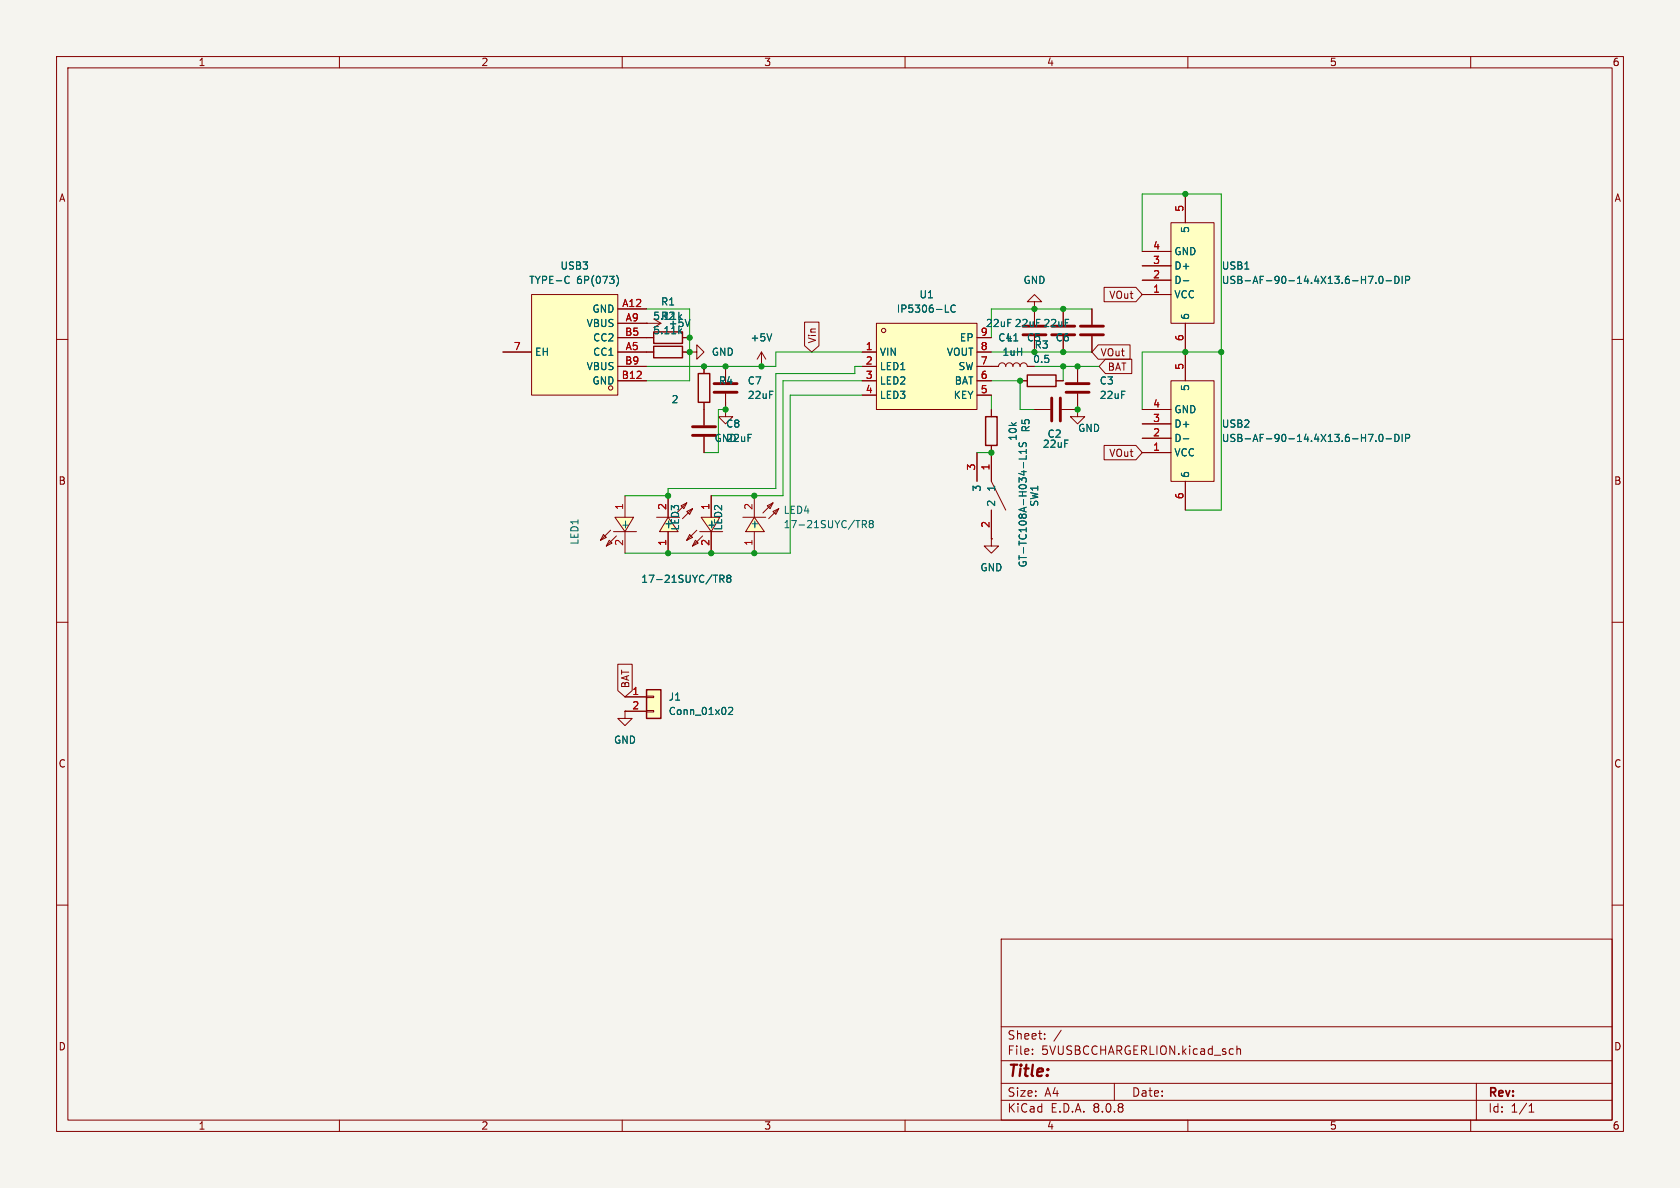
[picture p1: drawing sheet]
<svg xmlns="http://www.w3.org/2000/svg" width="297mm" height="210mm" viewBox="0 0 297 210" stroke-linecap="round" stroke-linejoin="round" font-family="sans-serif">
<path d="M0 0h297v210h-297z" fill="#f5f4ef" stroke="#f5f4ef" stroke-width=".18"/>
<g fill="none" stroke="#840000" stroke-width=".18">
<path d="M10 10h277v190h-277zM12 12h273v186h-273zM60 10v2M110 10v2M160 10v2M210 10v2M260 10v2M188 54.6v2.8M188 59.4v2.8M10 60h2M285 60h2M10 110h2"/>
<path d="M285 110h2M10 160h2M177 166h108v32h-108zM285 160h2M60 198v2M110 198v2M160 198v2M177 194.5h108M177 191.5h108M177 187.5h108M177 181.5h108M182.5 186.3v.1"/>
<path d="M182.5 185.5v.1M184.7 183.6v.1M184.7 182.8v.1M187.6 182.1l-1.3 2M197 191.5v3M210 198v2M218.7 184.9v1.5M218.7 185.5l.2-.1 .3 .1 .1 .9M260 198v2M261 191.5v6.5M270.3 196.6h.9M270.3 195.5l.4-.4v1.5"/>
</g>
<path d="M185.9 57.7h4.1M185.9 59.2h4.1" fill="none" stroke="#840000" stroke-width=".51"/>
<g fill="#ffffc2">
<path d="M120.4 89.4l1-.5-.5 1z"/>
<path d="M121.4 90.4l1-.5-.5 1z"/>
<path d="M118.1 91.4l1.8 2.6h-3.3z"/>
</g>
<g fill="none" stroke="#840000" stroke-width=".18">
<path d="M114.3 62.2h1.3M120.6 62.2h1.3M175.3 64.8h1.2a.64 .64 0 0 1 .7-.7 .64 .64 0 0 1 .6 .7 .64 .64 0 0 1 .6-.7 .64 .64 0 0 1 .7 .7 .64 .64 0 0 1 .6-.7 .64 .64 0 0 1 .6 .7 .64 .64 0 0 1 .7-.7 .64 .64 0 0 1 .6 .7h1.3M116.1 91.4h4M118.1 91.4l1.8 2.6h-3.3zM118.1 87.6v3.8M118.1 94v3.8M120.4 89.4l1-.5-.5 1zM121.4 90.4l1-.5-.5 1zM121.4 88.9l-1.8 1.8M122.4 89.9l-1.8 1.8M110.5 125.7v1.3h1.3l-1.3 1.3-1.3-1.3h1.3"/>
<path d="M110.5 125.7h.1"/>
</g>
<path d="M115.6 61.2h5v2h-5z" fill="none" stroke="#840000" stroke-width=".25"/>
<path d="M120.1 58.5l.4 .5" fill="none" stroke="#006464" stroke-width=".18"/>
<path d="M94 52.1h15.2v17.8h-15.2z" fill="#ffffc2"/>
<g fill="none" stroke="#840000" stroke-width=".18">
<path d="M94 52.1h15.2v17.8h-15.2zM109.2 54.6h5.1M109.2 57.2h7.6l-1.2 .7M109.2 59.7h6.4M114.3 57.2h.1M120.6 59.7h1.3M88.9 62.2h5.1M109.2 62.2h5.1M109.2 67.3h5.1M109.2 64.8h5.1"/>
<circle cx="108" cy="68.6" r=".38"/>
</g>
<path d="M100.4 48.8l.2 .2M100.6 50l-.2 .1M109 48.7a1.46 1.46 0 0 1 0 1.9M120.1 56l.4 .5M120.5 55.6l-.5 .5M122 56.5l-.5 1.2" fill="none" stroke="#006464" stroke-width=".18"/>
<path d="M115.6 58.7h5v2h-5z" fill="none" stroke="#840000" stroke-width=".25"/>
<path d="M114.3 121.9h2.5v5.1h-2.5z" fill="#ffffc2"/>
<path d="M180.3 67.3h1.3M186.7 67.3h1.3M110.5 123.2h3.8M110.5 125.7h3.8M114.3 125.6h1.3v.3h-1.3zM114.3 123.1h1.3v.2h-1.3z" fill="none" stroke="#840000" stroke-width=".18"/>
<path d="M181.6 66.3h5.1v2h-5.1zM114.3 121.9h2.5v5.1h-2.5z" fill="none" stroke="#840000" stroke-width=".25"/>
<path d="M128.8 125.2l.5-.2 .2 .4-.8 .9h.8" fill="none" stroke="#006464" stroke-width=".18"/>
<g fill="#ffffc2">
<path d="M107.7 95.5l.5 .5-1 .5z"/>
<path d="M106.7 94.5l.5 .5-1 .5z"/>
<path d="M108.7 91.4h3.3l-1.5 2.6z"/>
</g>
<g fill="none" stroke="#840000" stroke-width=".18">
<path d="M182.9 53.3h1.2l-1.2-1.2-1.3 1.2h1.3v1.3M182.9 54.6h.1M182.9 54.6v2.8M182.9 59.4v2.8M124.5 72.4v2.8M124.5 77.2v2.8M128.3 72.4v1.3h1.2l-1.2 1.2-1.3-1.2h1.3M128.3 72.4h.1M106.7 94.5l.5 .5-1 .5zM107.7 95.5l.5 .5-1 .5zM107.9 93.7l-1.7 1.8M108.5 94h4"/>
<path d="M108.7 91.4h3.3l-1.5 2.6zM109 94.7l-1.8 1.8M110.5 87.6v3.8M110.5 94v3.8"/>
</g>
<path d="M110.6 92.1v1" fill="none" stroke="#006464" stroke-width=".18"/>
<path d="M180.8 57.7h4.1M180.8 59.2h4.1M122.4 77h4.1M122.4 75.4h4.1" fill="none" stroke="#840000" stroke-width=".51"/>
<g fill="#ffffc2">
<path d="M122.9 95.5l.5 .5-1 .5z"/>
<path d="M121.9 94.5l.5 .5-1 .5z"/>
<path d="M123.9 91.4h3.3l-1.5 2.6z"/>
</g>
<path d="M193 54.6v2.8M193 59.4v2.8M121.9 94.5l.5 .5-1 .5zM122.9 95.5l.5 .5-1 .5zM123.2 93.7l-1.8 1.8M123.7 94h4.1M123.9 91.4h3.3l-1.5 2.6zM124.2 94.7l-1.8 1.8M125.7 87.6v3.8M125.7 94v3.8" fill="none" stroke="#840000" stroke-width=".18"/>
<path d="M125.8 92.1v1M127.3 102.3h.6l.1-.2-.1-.3-.6-.1v1.2M127.6 102.3l.4 .6M128.7 102.2l-.2-.2 .2-.3h.3l.2 .2-.2 .3M128.7 102.2l-.2 .3v.3l.2 .1h.4l.1-.2v-.2l-.2-.3M128.7 102.2h.3" fill="none" stroke="#006464" stroke-width=".18"/>
<path d="M191 57.7h4.1M191 59.2h4.1" fill="none" stroke="#840000" stroke-width=".51"/>
<path d="M154.9 57.2h17.8v15.2h-17.8z" fill="#ffffc2"/>
<g fill="none" stroke="#840000" stroke-width=".18">
<path d="M154.9 57.2h17.8v15.2h-17.8zM172.7 59.7h2.6M128.3 64.8v2.8M128.3 69.6v2.8M134.6 64.8h.1M134.6 62.2l-.7 1.3M134.6 62.2v2.6M134.6 62.2l.8 1.3M152.4 62.2h2.5M152.4 64.8h2.5M152.4 67.3h2.5M152.4 69.9h2.5"/>
<path d="M172.7 62.2h2.6M172.7 64.8h2.6M172.7 67.3h2.6M172.7 69.9h2.6M175.3 78.7v6.4l2.5 5.1M175.3 72.4v1.3M172.7 80v5.1M175.3 90.2v5.1"/>
<circle cx="156.2" cy="58.4" r=".38"/>
</g>
<path d="M136.4 59l-.4 1.3M167.1 55.2h.6M168.9 54a.6 .6 0 0 0-.9 .5 .6 .6 0 0 0 .6 .7l.3-.1M180.2 78.4v.4l.3 .2 .2-.2 .2-.4 .3-.2 .2 .3v.5M181.4 79.4v.8M181.4 79.8h-1.2l.3 .4M180.9 81.7v1M181.4 80.5v.6h-1.2" fill="none" stroke="#006464" stroke-width=".18"/>
<path d="M126.2 69.3h4.1M126.2 67.8h4.1" fill="none" stroke="#840000" stroke-width=".51"/>
<path d="M174.2 73.7h2.1v5h-2.1z" fill="none" stroke="#840000" stroke-width=".25"/>
<path d="M207 67.3h7.6v17.8h-7.6z" fill="#ffffc2"/>
<path d="M201.9 77.5h5.1M201.9 74.9h5.1M201.9 72.4h5.1M207 67.3h7.6v17.8h-7.6zM209.5 62.2v5.1M201.9 80h5.1M209.5 85.1v5.1" fill="none" stroke="#840000" stroke-width=".18"/>
<path d="M209.2 77.6h1M241.9 76.8h.8l-.5 1.2M243.2 77.9v.1M243.9 76.9l.2-.1a.68 .68 0 0 1 .4 .6 .68 .68 0 0 1-.4 .6l-.2-.1-.1-.3zM245 77.6h1M246.6 76.8a.64 .64 0 0 1 .7 .6 .64 .64 0 0 1-.7 .6zM247.9 76.8v1.2M248.5 77.4h.6l.1-.2v-.3l-.7-.1v1.2" fill="none" stroke="#006464" stroke-width=".18"/>
<g fill="#ffffc2">
<path d="M135.6 89.4l1-.5-.5 1z"/>
<path d="M136.6 90.4l1.1-.5-.5 1z"/>
<path d="M133.3 91.4l1.8 2.6h-3.3z"/>
</g>
<g fill="none" stroke="#840000" stroke-width=".18">
<path d="M121.9 62.2h1.3v-1.2l1.3 1.2-1.3 1.3v-1.3M121.9 62.2h.1M124.5 64.8v1.2M124.5 71.1v1.3M182.9 72.4h2.8M187.7 72.4h2.8M190.5 72.4v1.3h1.3l-1.3 1.2-1.3-1.2h1.3M190.5 72.4h.1M190.5 64.8v2.8M190.5 69.6v2.8M131.3 91.4h4.1M133.3 91.4l1.8 2.6h-3.3z"/>
<path d="M133.3 87.6v3.8M133.3 94v3.8M135.6 89.4l1-.5-.5 1zM136.6 90.4l1.1-.5-.5 1zM136.6 88.9l-1.7 1.8M137.7 89.9l-1.8 1.8M175.3 95.3v1.2h1.2l-1.2 1.3-1.3-1.3h1.3M175.3 95.3h.1"/>
</g>
<path d="M152.5 92.7l.6-.1 .1-.2-.1-.3-.6-.1v1.3M152.8 92.7l.4 .6M153.9 92.6l-.2-.3 .2-.3h.2l.3 .3-.3 .3M153.9 92.6l-.2 .2v.4l.2 .1 .4-.1 .1-.2v-.2l-.3-.2M153.9 92.6h.2" fill="none" stroke="#006464" stroke-width=".18"/>
<path d="M185.9 70.4v4M187.5 70.4v4M188.5 69.3h4M188.5 67.8h4" fill="none" stroke="#840000" stroke-width=".51"/>
<path d="M123.4 66h2.1v5.1h-2.1z" fill="none" stroke="#840000" stroke-width=".25"/>
<path d="M207 39.4h7.6v17.8h-7.6z" fill="#ffffc2"/>
<g fill="none" stroke="#840000" stroke-width=".18">
<path d="M207 39.4h7.6v17.8h-7.6zM209.5 34.3v5.1M109.2 54.6h5.1M109.2 57.2h5.1M109.2 59.7h6.4M114.3 57.2h.1M120.6 59.7h1.3M142.2 56.9h2.6v4.2l-1.3 1.1-1.3-1.1zM172.7 59.7h2.6M182.9 54.6h.1M182.9 54.6v2.8M182.9 59.4v2.8"/>
<path d="M188 54.6v2.8M188 59.4v2.8M193 54.6v2.8M193 59.4v2.8M195.2 50.8h5.6l1.1 1.3-1.1 1.2h-5.6zM201.9 52.1h5.1M201.9 49.5h5.1M201.9 47h5.1M201.9 44.5h5.1M209.5 57.2v10.1M88.9 62.2h5.1M109.2 62.2h6.4"/>
<path d="M109.2 67.3h5.1M109.2 64.8h5.1M120.6 62.2h1.3M121.9 62.2h.1M124.5 64.8v1.2M124.5 71.1v4.1M124.5 77.2v2.8M128.3 72.4h.1M128.3 64.8v2.8M128.3 69.6v2.8M134.6 64.8h.1M152.4 62.2h2.5"/>
<path d="M152.4 67.3h2.5M152.4 64.8h2.5M152.4 69.9h2.5M172.7 62.2h2.6M172.7 67.3h2.6M172.7 64.8h3.8M172.7 69.9h2.6M175.3 72.4v1.3M175.3 78.7v6.4M180.3 67.3h1.3M181.6 64.8h1.3M182.9 72.4h2.8"/>
<path d="M186.7 67.3h1.3M187.7 72.4h2.8M190.5 72.4h.1M190.5 64.8v2.8M190.5 69.6v2.8M194.2 61h5.6v2.5h-5.6l-1.2-1.3zM195.2 78.7h5.6l1.1 1.3-1.1 1.3h-5.6zM195.4 63.5h4.7v2.5h-4.7l-1.1-1.2zM201.9 72.4h5.1M201.9 77.5h5.1M201.9 74.9h5.1M118.1 87.6v3.8"/>
<path d="M118.1 94v3.8M125.7 87.6v3.8M125.7 94v3.8M172.7 80v5.1M175.3 95.3h.1M175.3 90.2v5.1M201.9 80h5.1M209.5 85.1v5.1M109.2 117.4h2.6v4.7l-1.3 1.1-1.3-1.1zM110.5 125.7h.1M110.5 123.2h3.8M110.5 125.7h3.8"/>
</g>
<g fill="none" stroke="#006464" stroke-width=".18">
<path d="M100.4 48.8l.2 .2M100.6 50l-.2 .1M109 48.7a1.46 1.46 0 0 1 0 1.9M120.1 58.5l.4 .5M120.1 56l.4 .5M120.5 55.6l-.5 .5M122 56.5l-.5 1.2M136.4 59l-.4 1.3M167.1 55.2h.6M168.9 54a.6 .6 0 0 0-.9 .5 .6 .6 0 0 0 .6 .7l.3-.1M209.2 49.6h1M241.9 48.8h.8l-.5 1.3"/>
<path d="M243.2 50v.1M243.9 49l.2-.2a.68 .68 0 0 1 .4 .7 .68 .68 0 0 1-.4 .6l-.2-.1-.1-.4zM245 49.6h1M246.6 48.8a.64 .64 0 0 1 .7 .7 .64 .64 0 0 1-.7 .6zM247.9 48.8v1.3M248.5 49.5l.6-.1 .1-.1v-.3l-.7-.2v1.3M180.2 78.4v.4l.3 .2 .2-.2 .2-.4 .3-.2 .2 .3v.5M181.4 79.4v.8M181.4 79.8h-1.2l.3 .4M209.2 77.6h1M241.9 76.8h.8l-.5 1.2M243.2 77.9v.1"/>
<path d="M243.9 76.9l.2-.1a.68 .68 0 0 1 .4 .6 .68 .68 0 0 1-.4 .6l-.2-.1-.1-.3zM245 77.6h1M246.6 76.8a.64 .64 0 0 1 .7 .6 .64 .64 0 0 1-.7 .6zM247.9 76.8v1.2M248.5 77.4h.6l.1-.2v-.3l-.7-.1v1.2M125.8 92.1v1M180.9 81.7v1M181.4 80.5v.6h-1.2M127.3 102.3h.6l.1-.2-.1-.3-.6-.1v1.2M127.6 102.3l.4 .6M128.7 102.2l-.2-.2 .2-.3h.3l.2 .2-.2 .3M128.7 102.2l-.2 .3v.3l.2 .1h.4l.1-.2v-.2l-.2-.3"/>
<path d="M128.7 102.2h.3M128.8 125.2l.5-.2 .2 .4-.8 .9h.8"/>
</g>
<g fill="none" stroke="#009600" stroke-width=".18">
<path d="M114.3 54.6h7.6v12.7h-7.6M193 54.6h-17.7v5.1M201.9 44.5v-10.2h14v55.9h-6.4M128.3 71.1v1.3h-1.3v7.6h-2.5M152.4 69.9h-12.7v27.9h-29.2M152.4 64.8h-1.3v1.2h-13.9v20.4h-19.1v1.2h-7.6M152.4 67.3h-14v20.3h-12.7M152.4 62.2h-15.2v2.6h-22.9M175.3 62.2h17.7M175.3 69.9v2.5M175.3 67.3h5v5.1h2.6M182.9 64.8h11.4"/>
<path d="M188 64.8v2.5M215.9 62.2h-14v10.2M172.7 80h2.6"/>
</g>
<g fill="#009600" stroke="#009600" stroke-width=".18">
<circle cx="134.6" cy="64.8" r=".46"/>
<circle cx="128.3" cy="64.8" r=".46"/>
<circle cx="128.3" cy="72.4" r=".46"/>
<circle cx="133.3" cy="87.6" r=".46"/>
<circle cx="121.9" cy="62.2" r=".46"/>
<circle cx="121.9" cy="59.7" r=".46"/>
<circle cx="124.5" cy="64.8" r=".46"/>
<circle cx="188" cy="54.6" r=".46"/>
<circle cx="182.9" cy="54.6" r=".46"/>
<circle cx="182.9" cy="62.2" r=".46"/>
<circle cx="180.3" cy="67.3" r=".46"/>
<circle cx="188" cy="64.8" r=".46"/>
<circle cx="190.5" cy="72.4" r=".46"/>
<circle cx="175.3" cy="80" r=".46"/>
<circle cx="118.1" cy="87.6" r=".46"/>
<circle cx="125.7" cy="97.8" r=".46"/>
<circle cx="133.3" cy="97.8" r=".46"/>
<circle cx="118.1" cy="97.8" r=".46"/>
<circle cx="188" cy="62.2" r=".46"/>
<circle cx="190.5" cy="64.8" r=".46"/>
<circle cx="209.5" cy="62.2" r=".46"/>
<circle cx="215.9" cy="62.2" r=".46"/>
<circle cx="209.5" cy="34.3" r=".46"/>
</g>
<text font-size="2.8" fill="#840000" x="178" y="190.9">Title:</text>
<g font-size="2.1" fill="#840000">
<text x="178" y="184">Sheet:</text>
<text x="178" y="186.7">File:</text>
<text x="184.1" y="186.7">5VUSBCCHARGERLION.kicad_sch</text>
<text x="178" y="196.9">KiCad</text>
<text x="178" y="194.1">Size:</text>
<text x="184.7" y="194.1">A4</text>
<text x="185.7" y="196.9">E.D.A.</text>
<text x="193.3" y="196.9">8.0.8</text>
<text x="200" y="194.1">Date:</text>
<text x="263" y="194.3">Rev:</text>
<text x="263" y="196.9">Id:</text>
<text x="267.1" y="196.9">1/1</text>
</g>
<g font-size="1.8" fill="#840000">
<text x="35" y="11.9">1</text>
<text x="85" y="11.9">2</text>
<text x="135" y="11.9">3</text>
<text x="185" y="11.9">4</text>
<text x="235" y="11.9">5</text>
<text x="285" y="11.9">6</text>
<text x="10.3" y="35.9">A</text>
<text x="285.3" y="35.9">A</text>
<text x="196" y="53">VOut</text>
<text x="144.5" y="60.8" transform="rotate(-90 144.5 60.8)">Vin</text>
<text x="194.5" y="63.2">VOut</text>
<text x="195.7" y="65.7">BAT</text>
<text x="196" y="81">VOut</text>
<text x="10.3" y="85.9">B</text>
<text x="285.3" y="85.9">B</text>
<text x="111.4" y="121.8" transform="rotate(-90 111.4 121.8)">BAT</text>
<text x="10.3" y="135.9">C</text>
<text x="285.3" y="135.9">C</text>
<text x="10.3" y="185.9">D</text>
<text x="285.3" y="185.9">D</text>
<text x="35" y="199.9">1</text>
<text x="85" y="199.9">2</text>
<text x="135" y="199.9">3</text>
<text x="185" y="199.9">4</text>
<text x="235" y="199.9">5</text>
<text x="285" y="199.9">6</text>
</g>
<g font-size="1.8" fill="#a90000">
<text x="209.3" y="37.5" transform="rotate(-90 209.3 37.5)">5</text>
<text x="203.8" y="46.7">3</text>
<text x="203.8" y="44.2">4</text>
<text x="203.8" y="51.8">1</text>
<text x="203.8" y="49.3">2</text>
<text x="109.9" y="54.4">A12</text>
<text x="110.4" y="59.4">B5</text>
<text x="110.5" y="56.9">A9</text>
<text x="173.3" y="59.4">9</text>
<text x="90.7" y="62">7</text>
<text x="110.4" y="64.5">B9</text>
<text x="110.5" y="62">A5</text>
<text x="153" y="62">1</text>
<text x="153" y="64.5">2</text>
<text x="173.3" y="64.5">7</text>
<text x="173.3" y="62">8</text>
<text x="209.3" y="65.5" transform="rotate(-90 209.3 65.5)">5</text>
<text x="209.3" y="60.4" transform="rotate(-90 209.3 60.4)">6</text>
<text x="109.8" y="67.1">B12</text>
<text x="153" y="67.1">3</text>
<text x="153" y="69.6">4</text>
<text x="173.3" y="69.6">5</text>
<text x="173.3" y="67.1">6</text>
<text x="203.8" y="77.2">2</text>
<text x="203.8" y="74.7">3</text>
<text x="203.8" y="72.1">4</text>
<text x="172.5" y="83.3" transform="rotate(-90 172.5 83.3)">3</text>
<text x="175" y="83.3" transform="rotate(-90 175 83.3)">1</text>
<text x="203.8" y="79.8">1</text>
<text x="209.3" y="88.3" transform="rotate(-90 209.3 88.3)">6</text>
<text x="110.2" y="90.2" transform="rotate(-90 110.2 90.2)">1</text>
<text x="117.9" y="90.2" transform="rotate(-90 117.9 90.2)">2</text>
<text x="125.5" y="90.2" transform="rotate(-90 125.5 90.2)">1</text>
<text x="133.1" y="90.2" transform="rotate(-90 133.1 90.2)">2</text>
<text x="175" y="93.4" transform="rotate(-90 175 93.4)">2</text>
<text x="110.2" y="96.6" transform="rotate(-90 110.2 96.6)">2</text>
<text x="117.9" y="96.6" transform="rotate(-90 117.9 96.6)">1</text>
<text x="125.5" y="96.6" transform="rotate(-90 125.5 96.6)">2</text>
<text x="133.1" y="96.6" transform="rotate(-90 133.1 96.6)">1</text>
<text x="111.7" y="122.9">1</text>
<text x="111.7" y="125.5">2</text>
</g>
<g font-size="1.8" fill="#006464">
<text x="210.4" y="41.3" transform="rotate(-90 210.4 41.3)">5</text>
<text x="99" y="47.9">USB3</text>
<text x="207.5" y="47.9">D+</text>
<text x="207.5" y="45.3">GND</text>
<text x="215.9" y="47.9">USB1</text>
<text x="93.5" y="50.4">TYPE-C</text>
<text x="101.9" y="50.4">6P(073)</text>
<text x="162.5" y="52.9">U1</text>
<text x="180.8" y="50.4">GND</text>
<text x="207.5" y="52.9">VCC</text>
<text x="207.5" y="50.4">D-</text>
<text x="215.9" y="50.4">USB-AF-90-14.4X13.6-H7.0-DIP</text>
<text x="103.6" y="58">VBUS</text>
<text x="104.6" y="55.5">GND</text>
<text x="115.4" y="59.3">5.11k</text>
<text x="115.4" y="56.7">5.11k</text>
<text x="116.8" y="56.7">R2</text>
<text x="116.8" y="54.2">R1</text>
<text x="118.1" y="58">+5V</text>
<text x="158.4" y="55.5">IP5306-LC</text>
<text x="174.2" y="58">22uF 22uF 22uF</text>
<text x="210.4" y="56.6" transform="rotate(-90 210.4 56.6)">6</text>
<text x="94.5" y="63.1">EH</text>
<text x="103.6" y="65.6">VBUS</text>
<text x="104.8" y="63.1">CC1</text>
<text x="104.8" y="60.6">CC2</text>
<text x="125.7" y="63.1">GND</text>
<text x="132.6" y="60.6">+5V</text>
<text x="155.4" y="63.1">VIN</text>
<text x="155.4" y="65.6">LED1</text>
<text x="167.3" y="63.1">VOUT</text>
<text x="169.3" y="65.6">SW</text>
<text x="169.6" y="60.6">EP</text>
<text x="176.4" y="60.6">C4L1</text>
<text x="177.1" y="63.1">1uH</text>
<text x="181.5" y="60.6">C5</text>
<text x="182.5" y="64.4">0.5</text>
<text x="182.8" y="61.8">R3</text>
<text x="186.5" y="60.6">C6</text>
<text x="104.6" y="68.2">GND</text>
<text x="118.6" y="71.5">2</text>
<text x="127" y="68.2">R4</text>
<text x="132.1" y="68.2">C7</text>
<text x="132.1" y="70.7">22uF</text>
<text x="155.4" y="68.2">LED2</text>
<text x="155.4" y="70.7">LED3</text>
<text x="168.5" y="70.7">KEY</text>
<text x="168.7" y="68.2">BAT</text>
<text x="194.3" y="68.2">C3</text>
<text x="194.3" y="70.7">22uF</text>
<text x="210.4" y="69.2" transform="rotate(-90 210.4 69.2)">5</text>
<text x="128.3" y="75.8">C8</text>
<text x="182.2" y="76.5" transform="rotate(-90 182.2 76.5)">R5</text>
<text x="185.1" y="77.6">C2</text>
<text x="190.5" y="76.6">GND</text>
<text x="207.5" y="75.8">D+</text>
<text x="207.5" y="73.3">GND</text>
<text x="215.9" y="75.8">USB2</text>
<text x="126.2" y="78.3">GND</text>
<text x="128.3" y="78.3">22uF</text>
<text x="179.9" y="78" transform="rotate(-90 179.9 78)">10k</text>
<text x="184.3" y="79.3">22uF</text>
<text x="207.5" y="80.9">VCC</text>
<text x="207.5" y="78.3">D-</text>
<text x="215.9" y="78.3">USB-AF-90-14.4X13.6-H7.0-DIP</text>
<text x="173.6" y="87" transform="rotate(-90 173.6 87)">3</text>
<text x="176.1" y="89.7" transform="rotate(-90 176.1 89.7)">2</text>
<text x="176.1" y="87" transform="rotate(-90 176.1 87)">1</text>
<text x="183.7" y="89.7" transform="rotate(-90 183.7 89.7)">SW1</text>
<text x="210.4" y="84.6" transform="rotate(-90 210.4 84.6)">6</text>
<text x="111.4" y="93.7" transform="rotate(-90 111.4 93.7)">+-</text>
<text x="119" y="93.7" transform="rotate(-90 119 93.7)">-+</text>
<text x="120.2" y="93.9" transform="rotate(-90 120.2 93.9)">LED3</text>
<text x="126.6" y="93.7" transform="rotate(-90 126.6 93.7)">+--</text>
<text x="127.9" y="93.9" transform="rotate(-90 127.9 93.9)">LED2</text>
<text x="134.2" y="93.7" transform="rotate(-90 134.2 93.7)">-+</text>
<text x="138.4" y="91">LED4</text>
<text x="138.4" y="93.6">17-21SUYC/TR8</text>
<text x="102.5" y="96.4" transform="rotate(-90 102.5 96.4)">LED1</text>
<text x="173.2" y="101.2">GND</text>
<text x="181.7" y="100.4" transform="rotate(-90 181.7 100.4)">GT-TC108A-H034-L1S</text>
<text x="113.3" y="103.2">17-21SUYC/TR8</text>
<text x="118.1" y="124.1">J1</text>
<text x="108.5" y="131.7">GND</text>
<text x="118.1" y="126.6">Conn_01x02</text>
</g>
</svg>
